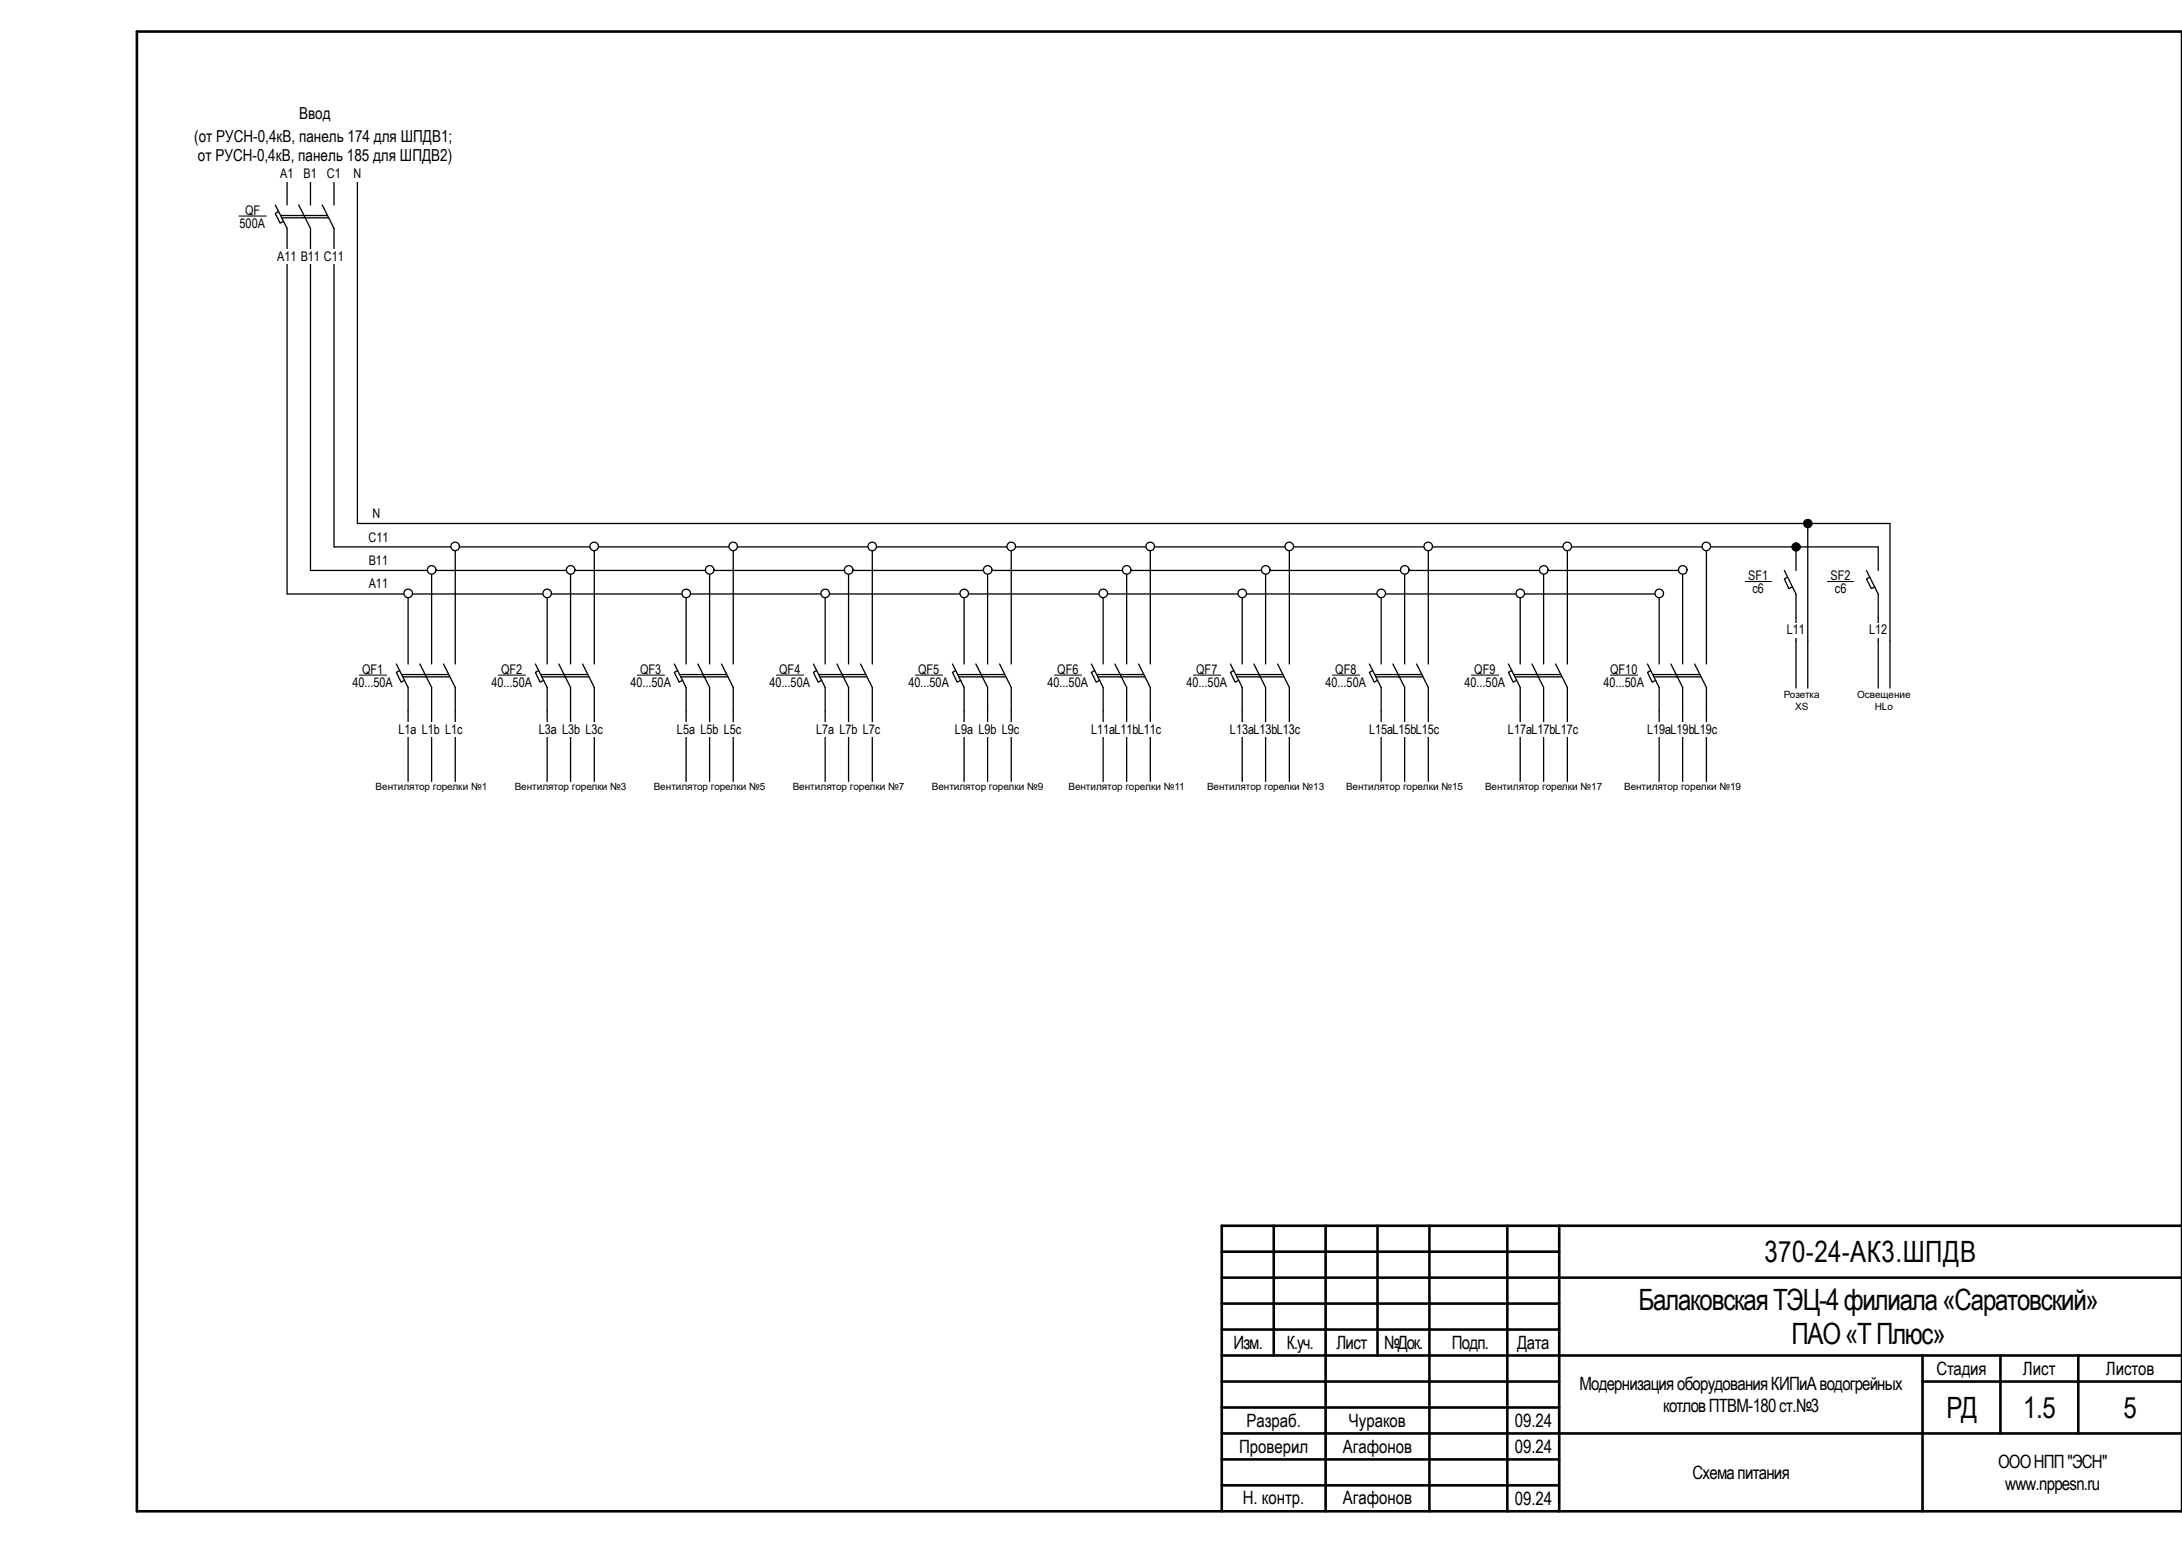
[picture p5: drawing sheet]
<svg xmlns="http://www.w3.org/2000/svg" width="420mm" height="297mm" viewBox="0 0 420 297" stroke-linecap="round" stroke-linejoin="round" font-family="sans-serif">
<g fill="none" stroke="#000" stroke-width=".5">
<path d="M26.4 6.1h393.8v284.8h-393.8zM245.3 236v24.9M255.3 236v54.9M265.2 236v24.9M275.2 236v54.9M290.2 236v54.9M300.2 236v54.9M420.2 236h-184.9v54.9M235.3 246h184.9M235.3 241h64.9M235.3 251h64.9M235.3 255.9h64.9"/>
<path d="M235.3 260.9h184.9M235.3 266h64.9M235.3 275.9h184.9M235.3 271h64.9M370.2 266h50M370.2 260.9v30M385.2 260.9v15M400.2 260.9v15M235.3 285.9h64.9M235.3 280.9h64.9"/>
</g>
<path d="M53 39.5l2.3 4.5v70.3M55.3 34.9v4.6M57.5 39.5l2.3 4.5v65.8M59.8 34.9v4.6M62 39.5l2.3 4.5v61.3M64.3 34.9v4.6M53.6 40.7l-.6 .4 .9 1.8 .7-.3M54 41.5h9M54.2 41.9h9.1" fill="none" stroke="#000" stroke-width=".25"/>
<g fill="#fff">
<path d="M53 32.2h4.5v2.7h-4.5z"/>
<path d="M57.5 32.2h4.5v2.7h-4.5z"/>
<path d="M62 32.2h4.6v2.7h-4.6z"/>
<path d="M53 48.1h4.5v2.7h-4.5z"/>
<path d="M57.5 48.1h4.5v2.7h-4.5z"/>
<path d="M62 48.1h4.6v2.7h-4.6z"/>
</g>
<path d="M46 41.6h5.3" fill="none" stroke="#000" stroke-width=".2"/>
<path d="M68.8 34.9v65.9" fill="none" stroke="#000" stroke-width=".25"/>
<path d="M66.6 32.2h4.5v2.7h-4.5z" fill="#fff"/>
<path d="M55.3 114.3h264.2M59.8 109.8h264.2M64.3 105.3h297.4M68.8 100.8h295.1" fill="none" stroke="#000" stroke-width=".25"/>
<g fill="#fff">
<path d="M70.6 111.2h4.6v2.7h-4.6z"/>
<path d="M70.6 106.7h4.6v2.7h-4.6z"/>
<path d="M70.6 102.2h4.6v2.6h-4.6z"/>
</g>
<path d="M78.6 114.3v13.5M83.1 109.7v18.1M87.7 105.3v22.5" fill="none" stroke="#000" stroke-width=".25"/>
<circle cx="87.6" cy="105.2" r=".82" fill="#fff"/>
<circle cx="87.6" cy="105.2" r=".82" fill="none" stroke="#000" stroke-width=".25"/>
<circle cx="83.1" cy="109.7" r=".82" fill="#fff"/>
<circle cx="83.1" cy="109.7" r=".82" fill="none" stroke="#000" stroke-width=".25"/>
<circle cx="78.6" cy="114.2" r=".83" fill="#fff"/>
<g fill="none" stroke="#000" stroke-width=".25">
<path d="M76.3 127.8l2.3 4.5v18.1M77 129.1l-.7 .3 .9 1.9 .7-.3M77.3 129.9h9M77.5 130.3h9.1M80.8 127.8l2.3 4.5v18.1M85.4 127.8l2.3 4.5v18.1"/>
<circle cx="78.6" cy="114.2" r=".83"/>
</g>
<path d="M69.2 130h5.2" fill="none" stroke="#000" stroke-width=".2"/>
<path d="M70.2 115.7h4.5v2.7h-4.5z" fill="#fff"/>
<path d="M105.4 114.3v13.5M109.9 109.7v18.1M114.4 105.3v22.5" fill="none" stroke="#000" stroke-width=".25"/>
<circle cx="114.4" cy="105.2" r=".83" fill="#fff"/>
<circle cx="114.4" cy="105.2" r=".83" fill="none" stroke="#000" stroke-width=".25"/>
<circle cx="109.9" cy="109.7" r=".82" fill="#fff"/>
<circle cx="109.9" cy="109.7" r=".83" fill="none" stroke="#000" stroke-width=".25"/>
<circle cx="105.4" cy="114.2" r=".83" fill="#fff"/>
<g fill="none" stroke="#000" stroke-width=".25">
<path d="M132.1 114.3v13.5M136.6 109.7v18.1M141.2 105.3v22.5M103.1 127.8l2.3 4.5v18.1M103.7 129.1l-.6 .3 .9 1.9 .7-.3M104.1 129.9h9M104.3 130.3h9.1M107.6 127.8l2.3 4.5v18.1M112.2 127.8l2.2 4.5v18.1"/>
<circle cx="105.4" cy="114.2" r=".82"/>
</g>
<path d="M96 130h5.2" fill="none" stroke="#000" stroke-width=".2"/>
<circle cx="141.2" cy="105.2" r=".82" fill="#fff"/>
<circle cx="141.2" cy="105.2" r=".82" fill="none" stroke="#000" stroke-width=".25"/>
<circle cx="136.7" cy="109.7" r=".83" fill="#fff"/>
<circle cx="136.7" cy="109.7" r=".83" fill="none" stroke="#000" stroke-width=".25"/>
<circle cx="132.1" cy="114.2" r=".83" fill="#fff"/>
<g fill="none" stroke="#000" stroke-width=".25">
<path d="M158.9 114.3v13.5M163.4 109.7v18.1M168 105.3v22.5M129.8 127.8l2.3 4.5v18.1M130.5 129.1l-.7 .3 1 1.9 .7-.3M130.8 129.9h9.1M131.1 130.3h9M134.4 127.8l2.2 4.5v18.1M138.9 127.8l2.3 4.5v18.1"/>
<circle cx="132.1" cy="114.2" r=".83"/>
</g>
<path d="M122.7 130h5.3" fill="none" stroke="#000" stroke-width=".2"/>
<circle cx="167.9" cy="105.2" r=".82" fill="#fff"/>
<circle cx="167.9" cy="105.2" r=".83" fill="none" stroke="#000" stroke-width=".25"/>
<circle cx="163.4" cy="109.7" r=".82" fill="#fff"/>
<circle cx="163.4" cy="109.7" r=".82" fill="none" stroke="#000" stroke-width=".25"/>
<circle cx="158.9" cy="114.2" r=".83" fill="#fff"/>
<g fill="none" stroke="#000" stroke-width=".25">
<path d="M185.6 114.3v13.5M190.2 109.7v18.1M194.7 105.3v22.5M156.6 127.8l2.3 4.5v18.1M157.3 129.1l-.7 .3 .9 1.9 .7-.3M157.6 129.9h9.1M157.8 130.3h9.1M161.2 127.8l2.2 4.5v18.1M165.7 127.8l2.3 4.5v18.1"/>
<circle cx="158.9" cy="114.2" r=".83"/>
</g>
<path d="M149.5 130h5.2" fill="none" stroke="#000" stroke-width=".2"/>
<circle cx="194.7" cy="105.2" r=".82" fill="#fff"/>
<circle cx="194.7" cy="105.2" r=".82" fill="none" stroke="#000" stroke-width=".25"/>
<circle cx="190.2" cy="109.7" r=".83" fill="#fff"/>
<circle cx="190.2" cy="109.7" r=".83" fill="none" stroke="#000" stroke-width=".25"/>
<circle cx="185.7" cy="114.2" r=".83" fill="#fff"/>
<g fill="none" stroke="#000" stroke-width=".25">
<path d="M212.4 114.3v13.5M216.9 109.7v18.1M221.5 105.3v22.5M183.4 127.8l2.2 4.5v18.1M184 129.1l-.6 .3 .9 1.9 .7-.3M184.4 129.9h9M184.6 130.3h9.1M187.9 127.8l2.3 4.5v18.1M192.5 127.8l2.2 4.5v18.1"/>
<circle cx="185.7" cy="114.2" r=".82"/>
</g>
<path d="M176.3 130h5.2" fill="none" stroke="#000" stroke-width=".2"/>
<circle cx="221.5" cy="105.2" r=".82" fill="#fff"/>
<circle cx="221.5" cy="105.2" r=".82" fill="none" stroke="#000" stroke-width=".25"/>
<circle cx="217" cy="109.7" r=".82" fill="#fff"/>
<circle cx="217" cy="109.7" r=".82" fill="none" stroke="#000" stroke-width=".25"/>
<circle cx="212.4" cy="114.2" r=".83" fill="#fff"/>
<g fill="none" stroke="#000" stroke-width=".25">
<path d="M239.2 114.3v13.5M243.7 109.7v18.1M248.3 105.3v22.5M210.2 127.8l2.2 4.5v18.1M210.8 129.1l-.6 .3 .9 1.9 .7-.3M211.1 129.9h9.1M211.4 130.3h9M214.7 127.8l2.2 4.5v18.1M219.2 127.8l2.3 4.5v18.1"/>
<circle cx="212.4" cy="114.2" r=".83"/>
</g>
<path d="M203 130h5.3" fill="none" stroke="#000" stroke-width=".2"/>
<circle cx="248.3" cy="105.2" r=".83" fill="#fff"/>
<circle cx="248.3" cy="105.2" r=".83" fill="none" stroke="#000" stroke-width=".25"/>
<circle cx="243.7" cy="109.7" r=".82" fill="#fff"/>
<circle cx="243.7" cy="109.7" r=".82" fill="none" stroke="#000" stroke-width=".25"/>
<circle cx="239.2" cy="114.2" r=".83" fill="#fff"/>
<g fill="none" stroke="#000" stroke-width=".25">
<path d="M265.9 114.3v13.5M270.5 109.7v18.1M275 105.3v22.5M236.9 127.8l2.3 4.5v18.1M237.6 129.1l-.7 .3 .9 1.9 .7-.3M237.9 129.9h9.1M238.2 130.3h9M241.4 127.8l2.3 4.5v18.1M246 127.8l2.3 4.5v18.1"/>
<circle cx="239.2" cy="114.2" r=".82"/>
</g>
<path d="M229.8 130h5.2" fill="none" stroke="#000" stroke-width=".2"/>
<circle cx="275" cy="105.2" r=".82" fill="#fff"/>
<circle cx="275" cy="105.2" r=".82" fill="none" stroke="#000" stroke-width=".25"/>
<circle cx="270.5" cy="109.7" r=".83" fill="#fff"/>
<circle cx="270.5" cy="109.7" r=".83" fill="none" stroke="#000" stroke-width=".25"/>
<circle cx="266" cy="114.2" r=".83" fill="#fff"/>
<g fill="none" stroke="#000" stroke-width=".25">
<path d="M292.7 114.3v13.5M297.2 109.7v18.1M301.8 105.3v22.5M263.7 127.8l2.2 4.5v18.1M264.3 129.1l-.6 .3 .9 1.9 .7-.3M264.7 129.9h9M264.9 130.3h9.1M268.2 127.8l2.3 4.5v18.1M272.8 127.8l2.2 4.5v18.1"/>
<circle cx="266" cy="114.2" r=".82"/>
</g>
<path d="M256.6 130h5.2" fill="none" stroke="#000" stroke-width=".2"/>
<circle cx="301.8" cy="105.2" r=".82" fill="#fff"/>
<circle cx="301.8" cy="105.2" r=".82" fill="none" stroke="#000" stroke-width=".25"/>
<circle cx="297.3" cy="109.7" r=".82" fill="#fff"/>
<circle cx="297.3" cy="109.7" r=".82" fill="none" stroke="#000" stroke-width=".25"/>
<circle cx="292.7" cy="114.2" r=".83" fill="#fff"/>
<g fill="none" stroke="#000" stroke-width=".25">
<path d="M319.5 114.3v13.5M324 109.7v18.1M328.6 105.3v22.5M290.5 127.8l2.2 4.5v18.1M291.1 129.1l-.6 .3 .9 1.9 .7-.3M291.5 129.9h9M291.7 130.3h9M295 127.8l2.2 4.5v18.1M299.5 127.8l2.3 4.5v18.1"/>
<circle cx="292.7" cy="114.2" r=".83"/>
</g>
<path d="M283.3 130h5.3" fill="none" stroke="#000" stroke-width=".2"/>
<circle cx="328.6" cy="105.2" r=".83" fill="#fff"/>
<circle cx="328.6" cy="105.2" r=".83" fill="none" stroke="#000" stroke-width=".25"/>
<circle cx="324" cy="109.7" r=".82" fill="#fff"/>
<circle cx="324" cy="109.7" r=".83" fill="none" stroke="#000" stroke-width=".25"/>
<circle cx="319.5" cy="114.2" r=".83" fill="#fff"/>
<g fill="none" stroke="#000" stroke-width=".25">
<path d="M343.6 109.8l2.2 4.6v18.1M344.2 111.1l-.6 .4 .9 1.8 .7-.3M345.8 105.3v4.5M348.1 100.8v31.7M359.4 109.8l2.3 4.6v9M360.1 111.1l-.7 .4 .9 1.8 .7-.3M361.7 105.3v4.5M363.9 100.8v31.7M317.2 127.8l2.3 4.5v18.1M317.9 129.1l-.7 .3 .9 1.9 .7-.3M318.2 129.9h9.1M318.5 130.3h9"/>
<path d="M321.7 127.8l2.3 4.5v18.1M326.3 127.8l2.3 4.5v18.1"/>
<circle cx="319.5" cy="114.2" r=".82"/>
</g>
<path d="M336.1 112h5M351.9 112h5M310.1 130h5.3" fill="none" stroke="#000" stroke-width=".2"/>
<g fill="#000">
<circle cx="345.9" cy="105.3" r=".81"/>
<circle cx="348.1" cy="100.8" r=".82"/>
</g>
<g fill="none" stroke="#000" stroke-width=".19">
<circle cx="345.9" cy="105.3" r=".82"/>
<circle cx="348.1" cy="100.8" r=".83"/>
</g>
<g fill="#fff">
<path d="M344.1 120h3.5v2.7h-3.5z"/>
<path d="M359.9 120h3.5v2.7h-3.5z"/>
</g>
<path d="M361.7 123.4v9.1" fill="none" stroke="#000" stroke-width=".25"/>
<g fill="#fff">
<path d="M76.3 139.1h4.6v2.8h-4.6z"/>
<path d="M80.9 139.1h4.5v2.8h-4.5z"/>
<path d="M85.4 139.1h4.5v2.8h-4.5z"/>
<path d="M103.3 139.1h4.6v2.8h-4.6z"/>
<path d="M107.9 139.1h4.5v2.8h-4.5z"/>
<path d="M112.4 139.1h4.5v2.8h-4.5z"/>
<path d="M130 139.1h4.5v2.8h-4.5z"/>
<path d="M134.5 139.1h4.5v2.8h-4.5z"/>
<path d="M139 139.1h4.5v2.8h-4.5z"/>
<path d="M156.7 139.1h4.6v2.8h-4.6z"/>
<path d="M161.3 139.1h4.5v2.8h-4.5z"/>
<path d="M165.8 139.1h4.5v2.8h-4.5z"/>
<path d="M183.5 139.1h4.5v2.8h-4.5z"/>
<path d="M188 139.1h4.6v2.8h-4.6z"/>
<path d="M192.6 139.1h4.5v2.8h-4.5z"/>
<path d="M210.3 139.1h4.5v2.8h-4.5z"/>
<path d="M214.8 139.1h4.5v2.8h-4.5z"/>
<path d="M219.3 139.1h4.5v2.8h-4.5z"/>
<path d="M237.1 139.1h4.5v2.8h-4.5z"/>
<path d="M241.6 139.1h4.5v2.8h-4.5z"/>
<path d="M246.1 139.1h4.5v2.8h-4.5z"/>
<path d="M263.8 139.1h4.5v2.8h-4.5z"/>
<path d="M268.3 139.1h4.6v2.8h-4.6z"/>
<path d="M272.9 139.1h4.5v2.8h-4.5z"/>
<path d="M290.6 139.1h4.5v2.8h-4.5z"/>
<path d="M295.1 139.1h4.5v2.8h-4.5z"/>
<path d="M299.6 139.1h4.6v2.8h-4.6z"/>
<path d="M317.4 139.1h4.5v2.8h-4.5z"/>
<path d="M321.9 139.1h4.5v2.8h-4.5z"/>
<path d="M326.4 139.1h4.5v2.8h-4.5z"/>
</g>
<g font-size="5.7">
<text x="339.8" y="243">370-24-АК3.ШПДВ</text>
<text x="315.5" y="252.2">БалаковскаяТЭЦ-4филиала«Саратовский»</text>
<text x="345" y="258.7">ПАО«ТПлюс»</text>
<text x="374.8" y="272.9">РД</text>
<text x="389.6" y="272.9">1.5</text>
<text x="408.9" y="272.9">5</text>
</g>
<g font-size="3.5">
<text x="237.5" y="259.7">Изм.</text>
<text x="247.8" y="259.7">К.уч.</text>
<text x="257.4" y="259.7">Лист</text>
<text x="266.5" y="259.7">№Док.</text>
<text x="279.5" y="259.7">Подп.</text>
<text x="292.2" y="259.7">Дата</text>
<text x="304.2" y="267.6">МодернизацияоборудованияКИПиАводогрейных</text>
<text x="372.9" y="264.7">Стадия</text>
<text x="389.5" y="264.7">Лист</text>
<text x="405.5" y="264.7">Листов</text>
<text x="240" y="274.8">Разраб.</text>
<text x="259.7" y="274.6">Чураков</text>
<text x="291.7" y="274.8">09.24</text>
<text x="320.3" y="271.7">котловПТВМ-180ст.№3</text>
<text x="238.6" y="279.7">Проверил</text>
<text x="258.6" y="279.7">Агафонов</text>
<text x="291.7" y="279.7">09.24</text>
<text x="325.9" y="284.7">Схемапитания</text>
<text x="384.7" y="282.6">ОООНПП&quot;ЭСН&quot;</text>
<text x="386.1" y="286.7">www.nppesn.ru</text>
<text x="239.3" y="289.6">Н. контр.</text>
<text x="258.6" y="289.5">Агафонов</text>
<text x="291.7" y="289.7">09.24</text>
</g>
<g font-size="3.2">
<text x="57.6" y="22.8">Ввод</text>
<text x="37.4" y="27.3">(от РУСН-0,4кВ, панель 174 для ШПДВ1;</text>
<text x="38.1" y="31.1">от РУСН-0,4кВ, панель 185 для ШПДВ2)</text>
</g>
<g font-size="2.6">
<text x="53.9" y="34.3">A1</text>
<text x="58.5" y="34.3">B1</text>
<text x="63" y="34.3">C1</text>
<text x="68.1" y="34.3">N</text>
<text x="47.2" y="41.3">QF</text>
<text x="46.1" y="43.8">500А</text>
<text x="53.4" y="50.2">A11</text>
<text x="57.9" y="50.2">B11</text>
<text x="62.4" y="50.2">C11</text>
<text x="71.7" y="99.7">N</text>
<text x="71" y="104.2">С11</text>
<text x="71" y="113.3">A11</text>
<text x="71" y="108.8">В11</text>
<text x="336.6" y="111.7">SF1</text>
<text x="352.5" y="111.7">SF2</text>
<text x="337.4" y="114.2">с6</text>
<text x="353.3" y="114.2">с6</text>
<text x="344.1" y="122">L11</text>
<text x="359.9" y="122">L12</text>
<text x="69.7" y="129.7">QF1</text>
<text x="96.5" y="129.7">QF2</text>
<text x="123.3" y="129.7">QF3</text>
<text x="150" y="129.7">QF4</text>
<text x="176.8" y="129.7">QF5</text>
<text x="203.6" y="129.7">QF6</text>
<text x="230.3" y="129.7">QF7</text>
<text x="257.1" y="129.7">QF8</text>
<text x="283.9" y="129.7">QF9</text>
<text x="310.1" y="129.7">QF10</text>
<text x="67.9" y="132.2">40...50А</text>
<text x="94.6" y="132.2">40...50А</text>
<text x="121.4" y="132.2">40...50А</text>
<text x="148.2" y="132.2">40...50А</text>
<text x="174.9" y="132.2">40...50А</text>
<text x="201.7" y="132.2">40...50А</text>
<text x="228.5" y="132.2">40...50А</text>
<text x="255.2" y="132.2">40...50А</text>
<text x="282" y="132.2">40...50А</text>
<text x="308.8" y="132.2">40...50А</text>
<text x="76.7" y="141.2">L1a</text>
<text x="81.2" y="141.2">L1b</text>
<text x="85.7" y="141.2">L1c</text>
<text x="103.7" y="141.2">L3a</text>
<text x="108.2" y="141.2">L3b</text>
<text x="112.7" y="141.2">L3c</text>
<text x="130.4" y="141.2">L5a</text>
<text x="134.9" y="141.2">L5b</text>
<text x="139.4" y="141.2">L5c</text>
<text x="157.1" y="141.2">L7a</text>
<text x="161.6" y="141.2">L7b</text>
<text x="166.1" y="141.2">L7c</text>
<text x="183.9" y="141.2">L9a</text>
<text x="188.4" y="141.2">L9b</text>
<text x="192.9" y="141.2">L9c</text>
<text x="210.1" y="141.2">L11aL11bL11c</text>
<text x="236.8" y="141.2">L13aL13bL13c</text>
<text x="263.6" y="141.2">L15aL15bL15c</text>
<text x="290.4" y="141.2">L17aL17bL17c</text>
<text x="317.1" y="141.2">L19aL19bL19c</text>
</g>
<g font-size="1.9">
<text x="343.5" y="134.4">Розетка</text>
<text x="345.7" y="136.6">XS</text>
<text x="357.6" y="134.4">Освещение</text>
<text x="361" y="136.6">HLo</text>
<text x="72.3" y="152.1">Вентилятор горелки №1</text>
<text x="99.1" y="152.1">Вентилятор горелки №3</text>
<text x="125.9" y="152.1">Вентилятор горелки №5</text>
<text x="152.6" y="152.1">Вентилятор горелки №7</text>
<text x="179.4" y="152.1">Вентилятор горелки №9</text>
<text x="205.7" y="152.1">Вентилятор горелки №11</text>
<text x="232.4" y="152.1">Вентилятор горелки №13</text>
<text x="259.2" y="152.1">Вентилятор горелки №15</text>
<text x="286" y="152.1">Вентилятор горелки №17</text>
<text x="312.7" y="152.1">Вентилятор горелки №19</text>
</g>
</svg>
